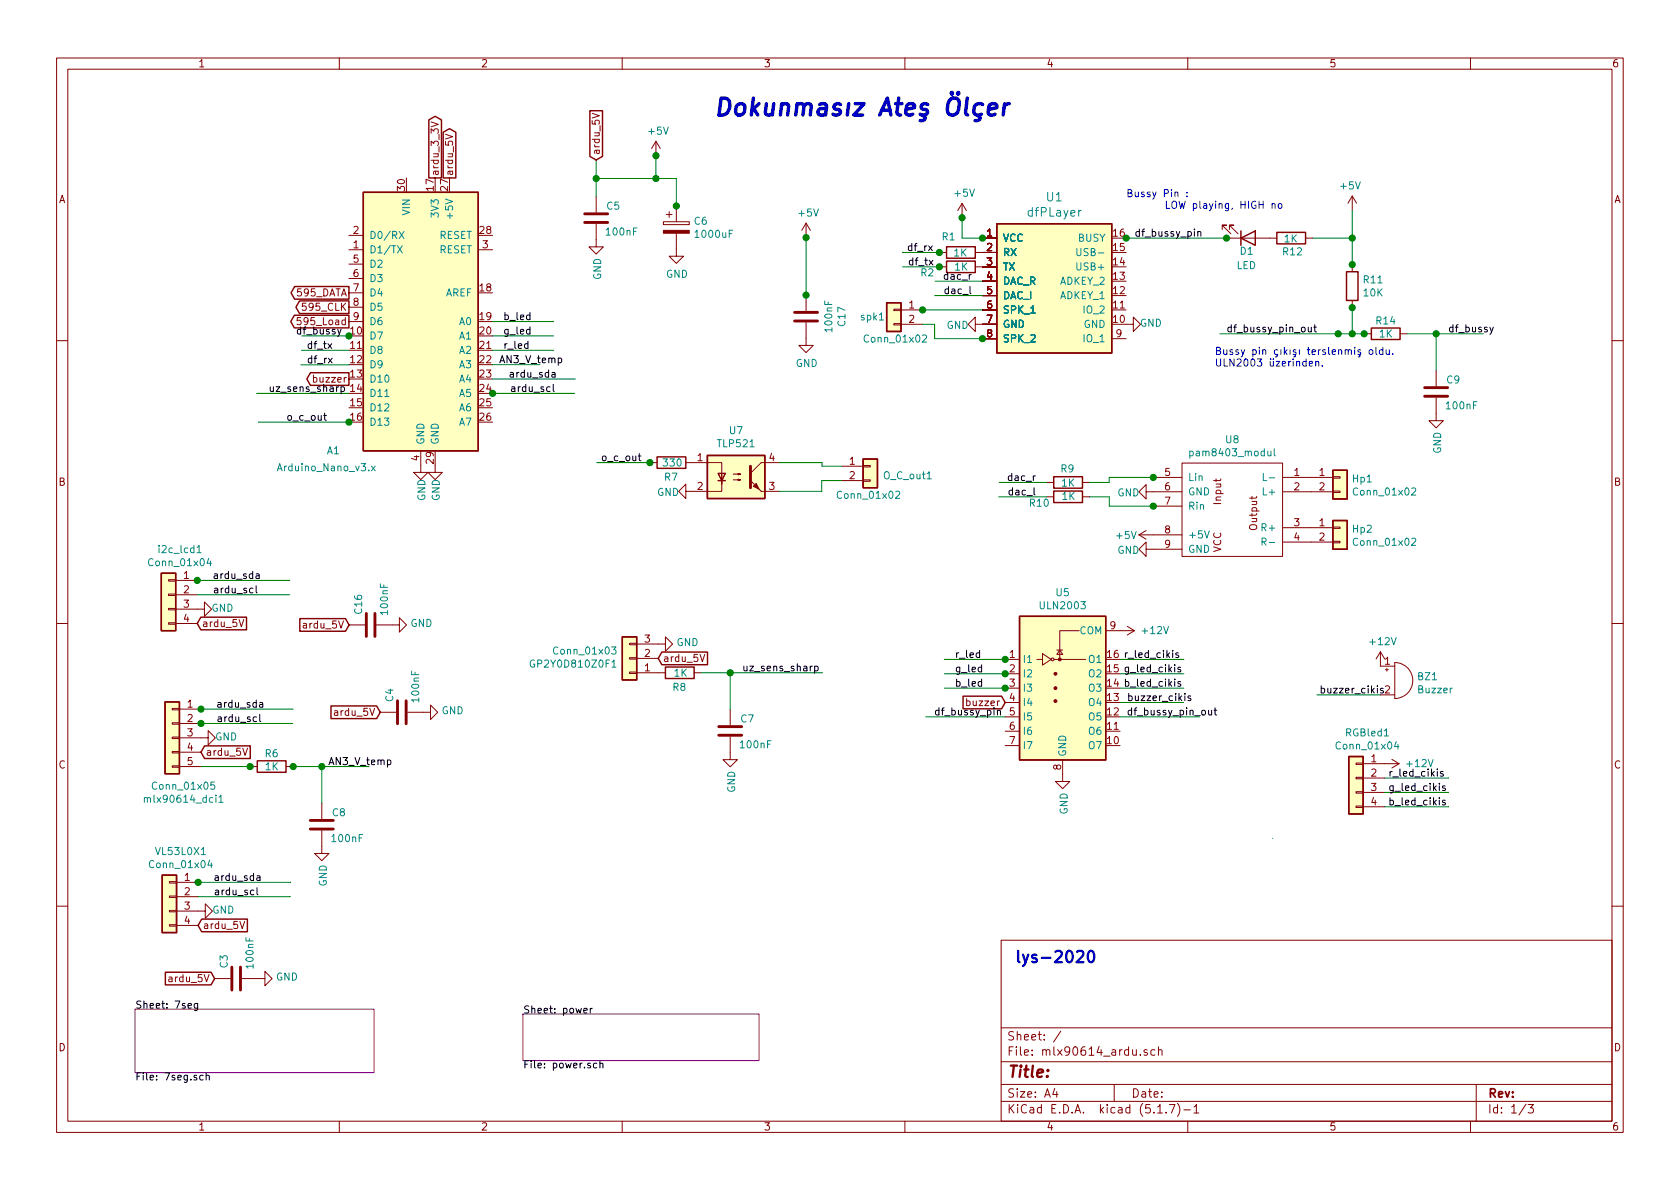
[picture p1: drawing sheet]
<svg xmlns="http://www.w3.org/2000/svg" width="297mm" height="210mm" viewBox="0 0 297 210" stroke-linecap="round" stroke-linejoin="round" font-family="sans-serif">
<g fill="none" stroke="#840000" stroke-width=".18">
<path d="M10 10.3h277v189.9h-277zM12 12.2h273v186.1h-273zM60 10.3v1.9M110 10.3v1.9M160 10.3v1.9M210 10.3v1.9M260 10.3v1.9M76.2 21.6l1.3 .4-1.3 .4M78.8 23.7l1.2 .5-1.2 .4M104.7 20l1.3 .5-1.3 .4M105.4 39.6v4.1h1.3l-1.3 1.2-1.3-1.2h1.3M105.4 34.8v2.8"/>
<path d="M116 25l-.8 1.3M116 25v2.5M116 25l.7 1.3M117.3 39.2h4.6v.5h-4.6zM117.8 37.9h1M118.3 37.4v1M119.6 36.4v2.8M142.5 39.5v2.5M142.5 39.5l-.7 1.2M142.5 39.5l.8 1.2M170.1 36l-.8 1.2M170.1 36v2.5"/>
<path d="M170.1 36l.8 1.2M239.1 34.7v2.5M239.1 34.7l.8 1.2M239.1 34.7l-.8 1.2M53.2 56.2h-.6l-.1 .6 .2-.2 .4 .1 .1 .6-.2 .1-.5-.1M61.7 44.2h2.5M61.7 41.6h2.5M61.7 46.7h2.5M61.7 49.2h2.5M61.7 51.8h2.5M61.7 54.3h2.5M61.7 56.9h2.5"/>
<path d="M84.6 44.2h2.5M119.6 41.2v4.1h1.3l-1.3 1.3-1.3-1.3h1.3M142.5 57v4.1h1.3l-1.3 1.3-1.3-1.3h1.3M142.5 52.2v2.8M158 57.2h1.3v.3h-1.3zM158 54.7h1.3v.2h-1.3zM159.3 54.8h3.8M159.3 57.3h3.8M166.1 44.6h1.3M166.1 47.2h1.3M172.4 57.3v-1.2l-1.2 1.2 1.2 1.3v-1.3h3.9M172.4 44.6h3.9"/>
<path d="M172.4 47.2h3.9M173.7 42.1h2.6M173.7 49.7h2.6M173.7 52.3h2.6M173.7 54.8h2.6M173.7 59.9h2.6M196.6 59.9h2.5M199.1 57.3h1.3v-1.2l1.3 1.2-1.3 1.3v-1.3M216.1 40.6v-.8h.8h-.8l1.5 1.5M216.9 42.1h8.9M217.4 40.6v-.8h.7h-.7l1.5 1.5M230.8 42.1h1.3"/>
<path d="M239.1 46.8v1.3M239.1 53.1v1.3M241.2 59h1.3M247.5 59h1.3M10 60.2h2M74.4 79.7v3.8h1.3l-1.3 1.3-1.3-1.3h1.3M253.9 70.3v4.1h1.3l-1.3 1.3-1.2-1.3h1.2M253.9 65.5v2.8M285 60.2h2M76.9 82.3v1.2h1.3l-1.3 1.3-1.2-1.3h1.2M114.9 81.8h1.3M121.3 81.8h6.3v3.8v-1.9"/>
<path d="M127.6 85v1.9h-6.3v1.3l-1.3-1.3 1.3-1.3v1.3M129.6 84.9h1.3l-.4 .1v-.3l.4 .2M129.6 83.8h1.3l-.4 .2v-.3l.4 .1M134.6 86.9h3.2M137.8 81.8h-3.2l-1.9 1.9M148.8 82.4h3.8M148.8 85h3.8M152.6 84.9h1.3v.2h-1.3zM152.6 82.3h1.3v.3h-1.3zM185 87.9h1.3M185 85.3h1.3M191.4 87.9h1.3"/>
<path d="M191.4 85.3h1.3M201.4 94.6h7.6M201.4 94.6l1.2 .7M202.6 97.1v-1.2l-1.2 1.2 1.2 1.3v-1.3h6.4M202.6 87v-1.3l-1.2 1.3 1.2 1.2v-1.2h6.4M202.6 93.8l-1.2 .8M203.9 84.4h5.1M203.9 89.5h5.1M209 81.9h17.8v16.5h-17.8zM209 93.3h.1M221.4 87.8v.5M222.2 87.8l-.2 .3h-1.1"/>
<path d="M226.8 93.3h8.9M226.8 95.9h8.9M226.8 84.4h8.9M226.8 87h8.9M235.7 95.7h1.2v.3h-1.2zM235.7 93.2h1.2v.2h-1.2zM235.7 86.8h1.2v.3h-1.2zM235.7 84.3h1.2v.3h-1.2zM10 110.3h2M29.8 110.1h1.3v.3h-1.3zM29.8 107.6h1.3v.2h-1.3zM29.8 102.5h1.3v.3h-1.3z"/>
<path d="M29.8 105h1.3v.3h-1.3zM31.1 107.7h5v1.3l1.3-1.3-1.3-1.3v1.3M31.1 110.3h3.8M31.1 102.6h3.8M31.1 105.2h3.8M42.3 109.5l.4 1.3 .4-1.3M61.7 110.5h2.8M66.5 110.5h4.1v-1.3l1.3 1.3-1.3 1.3v-1.3M111.3 113.8h1.3v.2h-1.3zM111.3 118.8h1.3v.3h-1.3zM111.3 116.3h1.3v.3h-1.3zM112.6 113.9h5.1v-1.3l1.2 1.3-1.2 1.3v-1.3"/>
<path d="M112.6 119h5.1M112.6 116.4h3.8M122.7 119h1.3M123.8 115.7l.4 1.3 .4-1.3M177.7 116.6h2.6M177.7 119.1h2.6M183.3 116.6h1M184.3 115.6l1.6 1-1.6 1zM186.4 116.6h5.5M186.9 115h1M187.4 115l.5 .7h-1zM190.8 111.5h-3.4v5.1"/>
<path d="M195.5 111.5h5.1M199.3 110.8l1.3 .7M200.6 111.5l-1.3 .8M244.1 115.3v2.5h2.5M244.1 115.3l-.8 1.2M244.1 115.3l.7 1.2M245 118.4h.5M245.2 118.2v.5M246.6 117.2a3.2 3.2 0 0 1 3.2 3.1 3.2 3.2 0 0 1-3.2 3.2zM285 110.3h2M30.5 135.4h1.2v.3h-1.2zM30.5 132.9h1.2v.2h-1.2z"/>
<path d="M30.5 127.8h1.2v.3h-1.2zM30.5 125.3h1.2v.2h-1.2zM30.5 130.3h1.2v.3h-1.2zM31.7 130.5h5.1v1.2l1.3-1.2-1.3-1.3v1.3M31.7 135.6h3.8M31.7 125.4h3.8M31.7 127.9h3.8M31.7 133h3.8M42.9 132.3l.4 1.3 .5-1.3M44.2 135.6h1.3M50.6 135.6h1.2M67.2 126h2.8"/>
<path d="M72.1 126h4v-1.3l1.3 1.3-1.3 1.2v-1.2M129.1 130.3v4h1.3l-1.3 1.3-1.3-1.3h1.3M129.1 125.4v2.8M177.7 121.7h2.6M177.7 124.2h2.6M177.7 126.8h2.6M177.7 129.3h2.6M177.7 131.8h2.6M187.9 134.4v3.8h1.3l-1.3 1.3-1.3-1.3h1.3M239.8 140h1.2v.3h-1.2zM239.8 134.9h1.2v.3h-1.2zM239.8 137.5h1.2v.2h-1.2z"/>
<path d="M241 135h6.4M241 137.6h3.8M244.1 122.9h2.5M246.1 134.3l1.3 .7M247.4 135l-1.3 .8M29.9 155.9h1.3v.3h-1.3zM29.9 158.4h1.3v.3h-1.3zM31.2 156h3.8M31.2 158.6h3.8M56.9 146.9v4h1.3l-1.3 1.3-1.3-1.3h1.3M56.9 142v2.8M239.8 142.5h1.2v.3h-1.2z"/>
<path d="M241 140.1h3.8M241 142.7h3.8M10 160.2h2M29.9 163.5h1.3v.3h-1.3zM29.9 161h1.3v.2h-1.3zM31.2 161.1h5.1v1.3l1.3-1.3-1.3-1.3v1.3M31.2 163.6h3.8M37.9 173h2.8M42.4 162.9l.4 1.3 .5-1.3M42.8 173h4v-1.2l1.3 1.2-1.3 1.3v-1.3M177 166.3h108v32h-108zM285 160.2h2"/>
<path d="M60 198.3v1.9M110 198.3v1.9M160 198.3v1.9M177 194.8h108M177 191.8h108M177 187.8h108M177 181.8h108M186.5 192.5l-.4 1h1M186.8 193v1M187.6 182.3l-1.3 2M197 191.8v3M201.6 186.5v.1"/>
<path d="M202.8 185.7l-.3-.1-.2 .2v.2l.5 .2v.3h-.5M204.2 185.7l-.4-.1-.3 .3 .1 .6h.6M204.7 196.8h.8M204.8 185.7l.3-.1 .3 .1 .1 .9M204.8 185.1v1.5M206.2 196.7v.1M206.8 195.3h.9l-.6 1.5M208.2 195.1a1.71 1.71 0 0 1 0 2.3M209.3 196.3h1.2M210 198.3v1.9M211.1 195.8l.4-.5v1.5M211.1 196.8h.9"/>
<path d="M260 198.3v1.9M261 191.8v6.5M269.8 195.2l-1.2 2M270.2 195.3h.9l-.5 .6 .4 .1v.7l-.2 .1-.6-.1"/>
<circle cx="186.1" cy="116.6" r=".25"/>
</g>
<path d="M23.9 178.5h42.2v11.2h-42.2zM92.5 179.3h41.7v8.2h-41.7z" fill="none" stroke="#840084" stroke-width=".18"/>
<g fill="none" stroke="#000" stroke-width=".18">
<path d="M164.2 43.5l.6 .8M164.3 46l.6 .9M164.8 43.5l-.6 .8M164.9 46l-.6 .9M171.5 50.7v1.1l.2 .1M171.7 48.6l-.3 .2M211.8 41.1l.2-.2 .3 .1v.8M211.8 40.9v.9M231.3 57.9l.1 .7 .3 .1 .2-.1M231.9 57.9v.8M232.3 57.9h.5M232.5 57.4v1.1l.3 .2"/>
<path d="M263.4 57.9l.3 .8M264 57.9l-.4 1.1-.2 .1M57.2 73.5h.5M57.4 73v1.1l.3 .2M60.3 68.4h.4l.2 .2-.1 .6h-.5M60.3 68.4v1.3M97.6 65.9h.5v.8M97.8 68v1.1l.2 .1M98.1 66.2h-.4l-.1 .2v.2h.5M98.7 63.4l.4-.1 .2 .2-.1 .6h-.5M112.9 80.6h.4M113 80.2v1.1l.3 .2"/>
<path d="M182.8 86.3v1l.2 .2M183.1 84.1l-.4 .3M45.3 103.6v1.1l.2 .1M45.3 101.5h.5v.8M45.8 101.8h-.4l-.2 .2 .1 .3h.5M144 117.9l.4-.1 .3 .2-.2 .6h-.5M144 117.8v1.3M208.4 115.5l-.3-.1-.2 .2v.2l.5 .1v.3h-.5M208.7 118h-.3l-.1 .2v.1l.4 .2v.3h-.4M45.9 126.3v1.1l.2 .2M45.9 124.3h.5l.1 .8M46.5 124.5l-.4 .1-.2 .2v.2h.6"/>
<path d="M68.5 134.4h.4l.2 .2-.1 .6h-.5M176.4 125.7l.1-.1h.3l.1 .8M176.4 125.6v.8M208.7 120.6l-.3-.1-.1 .2v.2l.4 .1v.3h-.4M209.5 122.6v.2M209.5 123.1v.8M210.5 123.1h-.3l-.2 .1 .1 .2 .4 .1v.3h-.5M213.7 125.6v.8h.3l.2-.1M214.2 125.6v.8M214.7 125.6h.4M214.8 125.2v1.1l.3 .1M243.5 121.3v.1"/>
<path d="M243.5 121.7v.8M244.6 121.8l-.4-.1-.1 .2v.2l.5 .1v.3h-.5M255.1 136.5l-.2-.1-.2 .2v.2l.4 .1v.3h-.4M255.5 139h-.3l-.2 .1 .1 .2 .4 .1v.3h-.5M45.4 154.9h.5l.1 .8M45.4 157v1.1l.2 .1M46 155.2h-.4l-.2 .2v.2h.6M255.5 141.5h-.3l-.2 .2 .1 .2 .4 .1v.3h-.5M33.2 177.8l.7-.1-.1-.2-.4-.1-.2 .2 .1 .6h.5M35 177.4v1.1l-.3 .2-.3-.1M35 177.5l-.4-.1-.3 .3 .2 .5h.5M103.2 178.7l.6-.1v-.2l-.4-.1-.2 .2 .1 .6h.5"/>
<path d="M104.4 178.3v.8M104.7 178.3l-.3 .2M35.9 190.2l-.3-.1-.3 .3 .1 .5h.5M36.4 190.3l.3-.2 .2 .1 .1 .8M36.4 189.7v1.3M105.5 188.1l-.3-.1-.3 .2 .1 .6h.5M106.1 188.1l.1-.1 .4 .1v.7M106.1 187.6v1.2"/>
</g>
<g fill="none" stroke="#840000" stroke-width=".25">
<path d="M104.3 19.6h2.2v8.1l-1.1 .6-1.1-.6zM64.2 34h20.4v45.7h-20.4zM75.8 21.2l1.1-.6 1.2 .6v10.3h-2.3zM78.4 23.4l1.1-.6 1.1 .6v8.1h-2.2zM176.3 39.6h20.3v22.8h-20.3zM52 55.7h9.7v2.3h-9.7l-.6-1.1zM52.1 50.7h9.6v2.2h-9.6l-.6-1.1zM53 53.2h8.7v2.2h-8.7l-.7-1.1zM156.8 53.5h2.5v5.1h-2.5zM167.4 43.6h5v2.1h-5zM167.4 46.2h5v2h-5zM219.4 42.1l2.5-1.3v2.6z"/>
<path d="M219.4 40.8v2.6M225.8 41.1h5v2h-5zM238.1 48.1h2v5h-2zM242.5 58h5v2h-5zM54.9 65.9h6.8v2.2h-6.8l-.6-1.1zM116.2 80.8h5.1v2h-5.1zM125.1 80.5h10.1v7.7h-10.1zM127 83.7h1.2l-.6 1.3zM127 85h1.2M152.6 81.2h2.5v5.1h-2.5zM186.3 86.8h5.1v2.1h-5.1zM186.3 84.3h5.1v2h-5.1z"/>
<path d="M235.7 92h2.5v5.1h-2.5zM235.7 83.2h2.5v5h-2.5zM28.5 101.4h2.6v10.1h-2.6zM35.5 109.1h8.1v2.3h-8.1l-.6-1.1zM53 109.4h8.1l.6 1.1-.6 1.1h-8.1zM110 112.6h2.6v7.6h-2.6zM117 115.3h8.1v2.2h-8.1l-.6-1.1zM117.7 118h5v2h-5zM180.3 109h15.2v25.4h-15.2zM29.2 124.1h2.5v12.7h-2.5zM36.2 131.9h8v2.2h-8l-.7-1.1zM45.5 134.5h5.1v2.1h-5.1z"/>
<path d="M58.5 124.8h8.1l.6 1.2-.6 1.1h-8.1zM170.3 123.1h6.8l.6 1.1-.6 1.1h-6.8zM238.5 133.8h2.5v10.1h-2.5zM28.7 154.8h2.5v10.1h-2.5zM29.2 171.9h8.1l.6 1.1-.6 1.2h-8.1zM35.7 162.5h8v2.3h-8l-.7-1.2z"/>
</g>
<g fill="none" stroke="#840000" stroke-width=".51">
<path d="M103.4 37.8h4M103.4 39.3h4M140.5 55.2h4.1M140.5 56.8h4.1M251.9 68.5h4.1M251.9 70.1h4.1M132.7 82.4v3.9M64.8 108.5v4M66.3 108.5v4M70.3 123.9v4.1M71.8 123.9v4.1M127.1 128.5h4"/>
<path d="M127.1 130h4M54.9 145.1h4M54.9 146.6h4M41 171v4.1M42.5 171v4.1"/>
</g>
<g fill="#840000" stroke="#840000" stroke-width=".18">
<path d="M117.3 40.7h4.6v.5h-4.6z"/>
<path d="M132.7 85l1.9 1.9z"/>
<path d="M133.7 85.5l.5 1-1-.5z"/>
<circle cx="186.6" cy="124" r=".25"/>
<circle cx="186.6" cy="121.7" r=".25"/>
<circle cx="186.6" cy="119.1" r=".25"/>
<circle cx="187.4" cy="116.6" r=".25"/>
</g>
<g fill="#ffffc2" stroke="#ffffc2" stroke-width=".18">
<path d="M125.1 80.5h10.1v7.7h-10.1z"/>
<path d="M152.6 81.2h2.5v5.1h-2.5z"/>
<path d="M176.3 39.6h20.3v22.8h-20.3z"/>
<path d="M64.2 34h20.4v45.7h-20.4z"/>
<path d="M180.3 109h15.2v25.4h-15.2z"/>
<path d="M28.7 154.8h2.5v10.1h-2.5z"/>
<path d="M28.5 101.4h2.6v10.1h-2.6z"/>
<path d="M29.2 124.1h2.5v12.7h-2.5z"/>
<path d="M238.5 133.8h2.5v10.1h-2.5z"/>
<path d="M235.7 92h2.5v5.1h-2.5z"/>
<path d="M235.7 83.2h2.5v5h-2.5z"/>
<path d="M110 112.6h2.6v7.6h-2.6z"/>
<path d="M156.8 53.5h2.5v5.1h-2.5z"/>
</g>
<g fill="none" stroke="#008484" stroke-width=".18">
<path d="M191.2 37.2l-.3 .1-.2 .2M70.3 43.5l.8 1.2M70.6 40.9l.8 1.3M71.1 43.5l-.8 1.2M71.4 40.9l-.8 1.3M163.1 59.4l.5-.2 .2 .4v.2l-.8 .7h.8M190.4 43.9v1.1l.2 .2h.3l.2-.2v-1.1M210.4 79.8h.3l.3 .2-.2 .6h-.4M210.4 79.8v1.2M224.2 79.8v.8h.3l.2-.1M224.7 79.8v.8M225.3 79.3v1.1l.2 .2"/>
<path d="M34.8 96.8l.4-.3v1.2M34.8 97.7h.8M36.9 98.7l-.3 .9h.8M37.2 99.2v.8M65.7 82.4l.6 .9M66.3 82.4l-.6 .9M158.4 87l.5-.1 .2 .3-.1 .2-.7 .7h.8M213 93.9l.4 1.2 .4-1.2M223.1 95.8l.7-.1v-.4l-.2-.2h-.5v1.3M223.4 83.7v1.3h.6M223.4 95.8l.5 .6M224.4 84.5h1"/>
<path d="M224.4 95.9h1M249.6 95.3l.5-.1 .2 .3v.2l-.8 .7h.8M249.6 86.4l.5-.1 .2 .3v.2l-.8 .7h.8M94.5 116.8a.59 .59 0 0 0-.8 .6 .59 .59 0 0 0 .8 .5v-.5h-.2M108.1 114.4h.8l-.4 .5 .4 .1-.1 .6-.5 .1-.2-.2M108.2 118h.7M37.9 138.3h-.6v.6l.1-.1 .5 .1v.5l-.2 .2-.4-.2M246.9 131.1l-.3 .9h.7M247.2 131.6v.9M25.5 141.2l.2-.2 .3 .1 .1 .8M25.5 141v.9M35.6 151.1h.7"/>
<path d="M37.1 152.1l-.3 .9h.7M37.4 152.6v.8M38.7 141l.4-.4v1.3M38.7 141.9h.7"/>
</g>
<g fill="none" stroke="#008400" stroke-width=".18">
<path d="M105.4 31.6h14.2v4.9M105.4 28.3v6.5M116 27.5v4.1M170.1 38.5v3.6h3.6M239.1 37.2v9.6M53.3 59.4h8.4M87.1 59.4h10.8M87.1 56.9h10.8M142.5 42v10.2M159.6 47.2h6.5M163.1 54.8h10.6M163.1 57.3h2.2v2.6h8.4"/>
<path d="M165.3 52.3h8.4M165.3 49.7h8.4M166.1 44.6l-6.5 .1M199.1 42.1h17.8M215.7 59h25.5M232.1 42.1h7M236.6 59h.1M239.1 54.4v4.6M248.8 59h13.5M253.9 59v6.5M45.4 69.6h16.3M45.7 74.6v.1"/>
<path d="M45.7 74.6h16M53.2 64.5h8.5M53.3 61.9h8.4M87.1 61.9h10.8M87.1 67h14.6M87.1 64.5h8.4M87.1 69.6h14.5M105.6 81.8h9.3M105.6 81.8h.1M137.8 81.8h7.5v.6h3.5M148.8 85h-3.5v1.9h-7.5M176.6 87.9h8.4"/>
<path d="M176.7 85.3h8.3M192.7 87.9h3.4v1.6h7.8M203.9 84.4h-7.8v.9h-3.4M34.9 105.2h16.2M51.1 105.2h.1M51.2 102.6h-16.4M124 119h21.4M129.1 119v6.4M167 116.6h10.7M167 119.1h10.7M198 116.6h11.3M198 119.1h11.3"/>
<path d="M35.5 125.4h16.3M35.5 127.9h16.3M35.5 135.6h8.8M44.3 135.6h.1M51.8 135.6h13.5M56.9 135.6v6.4M163.7 126.8h14M167 121.7h10.7M198 121.7h11.3M198 126.8h14.1M198 124.2h11.3M232.8 122.9h11.3"/>
<path d="M256.1 137.6h-11.3M35 158.6h16.3M51.3 158.5v.1M51.4 156h-16.4M225 148.2v.1M244.8 140.1h11.3M256.1 140.1h.1M256.1 142.6l-11.3 .1"/>
</g>
<g fill="none" stroke="#0000c2" stroke-width=".18">
<path d="M209.9 34.7v.1M209.9 34v.1M222 35.7a.59 .59 0 0 0-.7 .5 .59 .59 0 0 0 .7 .6l.1-.5h-.3M222.6 35.6v1.2M222.6 36.2h.7M223.3 35.6v1.2M224.9 36.1l.2-.1 .3 .1 .1 .7M224.9 36v.8M226.1 36.1l.3-.1 .3 .2-.2 .6h-.3l-.1-.1zM231.5 64.3l.6-.1-.1-.2-.3-.1-.2 .2v.6h.5M232.6 64l.2-.1 .3 .1 .1 .7M232.6 63.9v.8"/>
<path d="M233.8 64.6v.1M236.7 62l.2-.2 .3 .1v.8M237.8 62l.2-.2 .3 .1 .1 .8M237.8 61.8v.9M238.4 62l.2-.2 .3 .1v.8M239.5 61.4v.1M239.5 61.8v.9M240.3 62.8h.1v.2l-.3 .1M240.6 61.9l-.3-.1-.2 .2v.2l.5 .1v.3h-.5M242.2 61.9l.3-.1 .2 .3-.1 .5-.3 .1-.2-.2zM243.3 61.4v1.1l.2 .2M244.5 61.9l-.4-.1-.2 .3 .1 .5h.5"/>
<path d="M244.5 61.4v1.3M245.1 61.8l.1 .8 .3 .1 .1-.1M245.6 61.8v.9M246.3 62.6v.1"/>
</g>
<path d="M190.4 168.3l.3-.2h.5l.3 .2 .1 .4-.1 .3-1.2 1.1h1.3M192.5 168.3a.47 .47 0 0 1 .5-.2 .47 .47 0 0 1 .4 .4 1.04 1.04 0 0 1-.6 1.6 1.23 1.23 0 0 1-.3-1.8z" fill="none" stroke="#0000c2" stroke-width=".41"/>
<path d="M171 17.3l-.3 2.6 .1 .3 .3 .1M173.7 18.5l-.2-.2a.99 .99 0 0 0-1.2 .6l-.1 .9 .1 .3 .3 .2h.6l.3-.1M174.8 19.3l1.5-.3-.1-.5-.3-.2h-.6l-.3 .2-.1 .3-.2 1.1 .1 .3 .3 .1h.5l.3-.1M177.6 18.3l-.2 2M178.5 18.3a.88 .88 0 0 0-1 .6M172.9 20.5l.3 .1 .1 .3-.2 .3-.7 .1" fill="none" stroke="#0000c2" stroke-width=".61"/>
<g fill="#008400" stroke="#008400" stroke-width=".25">
<circle cx="163.1" cy="54.8" r=".51"/>
<circle cx="203.9" cy="89.5" r=".51"/>
<circle cx="177.7" cy="119.1" r=".51"/>
<circle cx="177.7" cy="121.7" r=".51"/>
<circle cx="116" cy="31.6" r=".51"/>
<circle cx="166.1" cy="47.2" r=".51"/>
<circle cx="116" cy="27.5" r=".51"/>
<circle cx="61.7" cy="59.4" r=".51"/>
<circle cx="241.2" cy="59" r=".51"/>
<circle cx="166.1" cy="44.6" r=".51"/>
<circle cx="87.1" cy="69.6" r=".51"/>
<circle cx="199.1" cy="42.1" r=".51"/>
<circle cx="239.1" cy="42.1" r=".51"/>
<circle cx="253.9" cy="59" r=".51"/>
<circle cx="239.1" cy="46.8" r=".51"/>
<circle cx="216.9" cy="42.1" r=".51"/>
<circle cx="239.1" cy="54.4" r=".51"/>
<circle cx="236.6" cy="59" r=".51"/>
<circle cx="239.1" cy="59" r=".51"/>
<circle cx="35.5" cy="127.9" r=".51"/>
<circle cx="114.9" cy="81.8" r=".51"/>
<circle cx="129.1" cy="119" r=".51"/>
<circle cx="51.8" cy="135.6" r=".51"/>
<circle cx="44.2" cy="135.6" r=".51"/>
<circle cx="119.6" cy="36.4" r=".51"/>
<circle cx="105.4" cy="31.6" r=".51"/>
<circle cx="173.7" cy="42.1" r=".51"/>
<circle cx="56.9" cy="135.6" r=".51"/>
<circle cx="170.1" cy="38.5" r=".51"/>
<circle cx="61.7" cy="74.6" r=".51"/>
<circle cx="35.5" cy="125.4" r=".51"/>
<circle cx="34.9" cy="102.6" r=".51"/>
<circle cx="173.7" cy="59.9" r=".51"/>
<circle cx="203.9" cy="84.4" r=".51"/>
<circle cx="142.5" cy="52.2" r=".51"/>
<circle cx="35" cy="156" r=".51"/>
<circle cx="142.5" cy="42" r=".51"/>
<circle cx="177.7" cy="116.6" r=".51"/>
</g>
<text font-size="4.2" fill="#0000c2" x="126" y="20.5">Dokunmasz Ate Ölçer</text>
<text font-size="2.8" fill="#0000c2" x="179.3" y="170.3">lys-2020</text>
<text font-size="2.8" fill="#840000" x="178" y="190.5">Title:</text>
<g font-size="2.1" fill="#008484">
<text x="185.1" y="35.6">U1</text>
<text x="181.9" y="38.3">dfPLayer</text>
</g>
<g font-size="2.1" fill="#840000">
<text x="178" y="184">Sheet: /</text>
<text x="178" y="186.7">File: mlx90614_ardu.sch</text>
<text x="178" y="196.9">KiCad E.D.A. kicad (5.1.7)-1</text>
<text x="178" y="194.1">Size: A4</text>
<text x="200" y="194.1">Date:</text>
<text x="263" y="194.1">Rev:</text>
<text x="263" y="196.9">Id: 1/3</text>
</g>
<g font-size="1.8" fill="#840000">
<text x="35" y="11.9">1</text>
<text x="85" y="11.9">2</text>
<text x="135" y="11.9">3</text>
<text x="185" y="11.9">4</text>
<text x="235" y="11.9">5</text>
<text x="285" y="11.9">6</text>
<text x="106" y="27.5" transform="rotate(-90 106 27.5)">ardu_5V</text>
<text x="10.4" y="35.9">A</text>
<text x="71.6" y="33.7" transform="rotate(-90 71.6 33.7)">30</text>
<text x="76.7" y="33.7" transform="rotate(-90 76.7 33.7)">17</text>
<text x="77.6" y="31.2" transform="rotate(-90 77.6 31.2)">ardu_3_3V</text>
<text x="79.2" y="33.7" transform="rotate(-90 79.2 33.7)">27</text>
<text x="80.1" y="31.2" transform="rotate(-90 80.1 31.2)">ardu_5V</text>
<text x="285.4" y="35.9">A</text>
<text x="62.5" y="41.4">2</text>
<text x="84.9" y="41.4">28</text>
<text x="174.5" y="41.9">1</text>
<text x="62.5" y="43.9">1</text>
<text x="62.5" y="46.5">5</text>
<text x="85.3" y="43.9">3</text>
<text x="174.5" y="44.4">2</text>
<text x="174.5" y="46.9">3</text>
<text x="196.9" y="46.9">14</text>
<text x="196.9" y="44.4">15</text>
<text x="52.6" y="52.4">595_DATA</text>
<text x="62.5" y="49">6</text>
<text x="62.5" y="51.5">7</text>
<text x="84.9" y="51.5">18</text>
<text x="174.5" y="49.5">4</text>
<text x="174.5" y="52">5</text>
<text x="196.9" y="52">12</text>
<text x="196.9" y="49.5">13</text>
<text x="53.9" y="55">595_CLK</text>
<text x="62.5" y="54.1">8</text>
<text x="62.5" y="56.6">9</text>
<text x="84.9" y="56.6">19</text>
<text x="84.9" y="59.2">20</text>
<text x="160.7" y="54.6">1</text>
<text x="160.7" y="57.1">2</text>
<text x="174.5" y="54.6">6</text>
<text x="174.5" y="57.1">7</text>
<text x="174.5" y="59.6">8</text>
<text x="196.9" y="57.1">10</text>
<text x="196.9" y="54.6">11</text>
<text x="197.4" y="59.6">9</text>
<text x="62" y="61.7">11</text>
<text x="84.9" y="61.7">21</text>
<text x="84.9" y="64.2">22</text>
<text x="55.8" y="67.7">buzzer</text>
<text x="62" y="66.8">13</text>
<text x="62" y="69.3">14</text>
<text x="62" y="71.9">15</text>
<text x="84.9" y="66.8">23</text>
<text x="84.9" y="71.9">25</text>
<text x="84.9" y="74.4">26</text>
<text x="74.1" y="81.5" transform="rotate(-90 74.1 81.5)">4</text>
<text x="76.7" y="82" transform="rotate(-90 76.7 82)">29</text>
<text x="123.3" y="81.6">1</text>
<text x="136" y="81.6">4</text>
<text x="150.2" y="82.2">1</text>
<text x="10.4" y="85.9">B</text>
<text x="123.3" y="86.6">2</text>
<text x="136" y="86.6">3</text>
<text x="150.2" y="84.7">2</text>
<text x="206" y="84.2">5</text>
<text x="206" y="86.7">6</text>
<text x="206" y="89.2">7</text>
<text x="215.9" y="89.1" transform="rotate(-90 215.9 89.1)">Input</text>
<text x="228.8" y="84.2">1</text>
<text x="228.8" y="86.7">2</text>
<text x="233.3" y="84.2">1</text>
<text x="233.3" y="86.7">2</text>
<text x="285.4" y="85.9">B</text>
<text x="206" y="94.3">8</text>
<text x="222.3" y="93.7" transform="rotate(-90 222.3 93.7)">Output</text>
<text x="228.8" y="93.1">3</text>
<text x="228.8" y="95.6">4</text>
<text x="233.3" y="93.1">1</text>
<text x="233.3" y="95.6">2</text>
<text x="206" y="96.9">9</text>
<text x="215.9" y="97.7" transform="rotate(-90 215.9 97.7)">VCC</text>
<text x="32.5" y="102.4">1</text>
<text x="32.5" y="104.9">2</text>
<text x="32.5" y="107.5">3</text>
<text x="32.5" y="110">4</text>
<text x="35.7" y="110.9">ardu_5V</text>
<text x="53.9" y="111.1">ardu_5V</text>
<text x="114" y="113.6">3</text>
<text x="196.3" y="111.3">9</text>
<text x="114" y="118.7">1</text>
<text x="114" y="116.2">2</text>
<text x="117.2" y="117.1">ardu_5V</text>
<text x="178.5" y="116.4">1</text>
<text x="178.5" y="118.9">2</text>
<text x="244.9" y="117.5">1</text>
<text x="33.1" y="125.1">1</text>
<text x="178.5" y="121.4">3</text>
<text x="178.5" y="124">4</text>
<text x="195.8" y="124">13</text>
<text x="244.9" y="122.6">2</text>
<text x="33.1" y="127.7">2</text>
<text x="33.1" y="130.2">3</text>
<text x="59.5" y="126.6">ardu_5V</text>
<text x="178.5" y="126.5">5</text>
<text x="178.5" y="129.1">6</text>
<text x="178.5" y="131.6">7</text>
<text x="195.8" y="131.6">10</text>
<text x="195.8" y="129.1">11</text>
<text x="195.8" y="126.5">12</text>
<text x="10.4" y="135.9">C</text>
<text x="33.1" y="132.8">4</text>
<text x="33.1" y="135.3">5</text>
<text x="36.3" y="133.6">ardu_5V</text>
<text x="187.6" y="136.1" transform="rotate(-90 187.6 136.1)">8</text>
<text x="242.4" y="134.8">1</text>
<text x="242.4" y="137.3">2</text>
<text x="285.4" y="135.9">C</text>
<text x="242.4" y="139.9">3</text>
<text x="242.4" y="142.4">4</text>
<text x="32.6" y="155.8">1</text>
<text x="32.6" y="158.3">2</text>
<text x="32.6" y="160.9">3</text>
<text x="32.6" y="163.4">4</text>
<text x="35.8" y="164.3">ardu_5V</text>
<text x="30.2" y="173.7">ardu_5V</text>
<text x="10.4" y="185.9">D</text>
<text x="285.4" y="185.9">D</text>
<text x="35" y="199.9">1</text>
<text x="85" y="199.9">2</text>
<text x="135" y="199.9">3</text>
<text x="185" y="199.9">4</text>
<text x="235" y="199.9">5</text>
<text x="285" y="199.9">6</text>
</g>
<g font-size="1.8" fill="#008484">
<text x="114.8" y="23.8">+5V</text>
<text x="168.9" y="34.8">+5V</text>
<text x="237.1" y="33.5">+5V</text>
<text x="72.5" y="38" transform="rotate(-90 72.5 38)">VIN</text>
<text x="77.6" y="38.2" transform="rotate(-90 77.6 38.2)">3V3</text>
<text x="80.1" y="38.2" transform="rotate(-90 80.1 38.2)">+5V</text>
<text x="107.3" y="37.1">C5</text>
<text x="107.3" y="41.7">100nF</text>
<text x="122.8" y="39.7">C6</text>
<text x="141.3" y="38.3">+5V</text>
<text x="65.3" y="44.8">D1/TX</text>
<text x="65.3" y="42.3">D0/RX</text>
<text x="65.3" y="47.3">D2</text>
<text x="77.6" y="42.3">RESET</text>
<text x="77.6" y="44.8">RESET</text>
<text x="123.1" y="42.1">1000uF</text>
<text x="166.6" y="42.5">R1</text>
<text x="168.7" y="45.4">1K</text>
<text x="168.8" y="47.8">1K</text>
<text x="177.3" y="42.7">VCC</text>
<text x="177.3" y="45.3">RX</text>
<text x="177.3" y="47.8">TX</text>
<text x="190.7" y="42.7">BUSY</text>
<text x="190.8" y="47.8">USB+</text>
<text x="191.2" y="45.3">USB-</text>
<text x="218.6" y="47.6">LED</text>
<text x="219.3" y="45.1">D1</text>
<text x="226.9" y="45.2">R12</text>
<text x="227.1" y="42.9">1K</text>
<text x="65.3" y="49.9">D3</text>
<text x="65.3" y="52.4">D4</text>
<text x="78.7" y="52.4">AREF</text>
<text x="106.3" y="49.5" transform="rotate(-90 106.3 49.5)">GND</text>
<text x="117.8" y="49.1">GND</text>
<text x="177.3" y="50.4">DAC_R</text>
<text x="177.3" y="52.9">DAC_I</text>
<text x="187.4" y="52.9">ADKEY_1</text>
<text x="187.4" y="50.4">ADKEY_2</text>
<text x="241.1" y="50.1">R11</text>
<text x="241.1" y="52.4">10K</text>
<text x="65.3" y="55">D5</text>
<text x="65.3" y="57.5">D6</text>
<text x="81.3" y="57.5">A0</text>
<text x="147.2" y="58.5" transform="rotate(-90 147.2 58.5)">100nF</text>
<text x="149.5" y="57.6" transform="rotate(-90 149.5 57.6)">C17</text>
<text x="152.2" y="56.7">spk1</text>
<text x="167.4" y="58.2">GND</text>
<text x="177.3" y="55.4">SPK_1</text>
<text x="177.3" y="58">GND</text>
<text x="191.6" y="58">GND</text>
<text x="191.7" y="55.4">IO_2</text>
<text x="201.5" y="57.8">GND</text>
<text x="243.4" y="57.4">R14</text>
<text x="243.9" y="59.7">1K</text>
<text x="65.3" y="60">D7</text>
<text x="65.3" y="62.6">D8</text>
<text x="65.3" y="65.1">D9</text>
<text x="81.3" y="60">A1</text>
<text x="81.3" y="62.6">A2</text>
<text x="81.3" y="65.1">A3</text>
<text x="140.7" y="64.9">GND</text>
<text x="153.1" y="60.6">Conn_01x02</text>
<text x="177.3" y="60.5">SPK_2</text>
<text x="191.7" y="60.5">IO_1</text>
<text x="65.3" y="67.7">D10</text>
<text x="65.3" y="70.2">D11</text>
<text x="81.3" y="67.7">A4</text>
<text x="81.3" y="70.2">A5</text>
<text x="255.8" y="67.8">C9</text>
<text x="65.3" y="72.7">D12</text>
<text x="65.3" y="75.3">D13</text>
<text x="81.3" y="72.7">A6</text>
<text x="81.3" y="75.3">A7</text>
<text x="129" y="76.8">U7</text>
<text x="255.9" y="72.4">100nF</text>
<text x="49.4" y="83.3">Arduino_Nano_v3.x</text>
<text x="57.8" y="80.3">A1</text>
<text x="75" y="78.7" transform="rotate(-90 75 78.7)">GND</text>
<text x="77.6" y="78.7" transform="rotate(-90 77.6 78.7)">GND</text>
<text x="117.4" y="82.5">330</text>
<text x="127" y="79.1">TLP521</text>
<text x="187.6" y="83.5">R9</text>
<text x="210.9" y="80.7">pam8403_modul</text>
<text x="216.8" y="78.4">U8</text>
<text x="254.8" y="80.3" transform="rotate(-90 254.8 80.3)">GND</text>
<text x="75.2" y="88.6" transform="rotate(-90 75.2 88.6)">GND</text>
<text x="77.7" y="88.6" transform="rotate(-90 77.7 88.6)">GND</text>
<text x="116.2" y="87.7">GND</text>
<text x="117.5" y="85">R7</text>
<text x="148.4" y="88.2">Conn_01x02</text>
<text x="156.4" y="84.8">O_C_out1</text>
<text x="182.1" y="89.6">R10</text>
<text x="187.7" y="86">1K</text>
<text x="187.8" y="88.4">1K</text>
<text x="197.6" y="87.8">GND</text>
<text x="210" y="85.1">Lin</text>
<text x="210" y="87.6">GND</text>
<text x="223.6" y="87.6">L+</text>
<text x="239.2" y="85.3">Hp1</text>
<text x="239.6" y="87.6">Conn_01x02</text>
<text x="197.5" y="95.3">+5V</text>
<text x="210" y="90.1">Rin</text>
<text x="210" y="95.2">+5V</text>
<text x="223.4" y="93.9">R+</text>
<text x="239.2" y="94.2">Hp2</text>
<text x="26.6" y="100.1">Conn_01x04</text>
<text x="28.3" y="97.8">i2c_lcd1</text>
<text x="197.6" y="97.9">GND</text>
<text x="210" y="97.8">GND</text>
<text x="239.6" y="96.5">Conn_01x02</text>
<text x="184.1" y="107.7">ULN2003</text>
<text x="186.8" y="105.4">U5</text>
<text x="37.4" y="108.2">GND</text>
<text x="64" y="108.5" transform="rotate(-90 64 108.5)">C16</text>
<text x="68.6" y="108.6" transform="rotate(-90 68.6 108.6)">100nF</text>
<text x="72.6" y="110.9">GND</text>
<text x="190.9" y="112.2">COM</text>
<text x="202.1" y="112.1">+12V</text>
<text x="94.3" y="118.1">GP2Y0D810Z0F1</text>
<text x="98.2" y="115.7">Conn_01x03</text>
<text x="119.2" y="119.7">1K</text>
<text x="119.6" y="114.2">GND</text>
<text x="180.8" y="117.2">I1</text>
<text x="180.8" y="119.8">I2</text>
<text x="192.6" y="119.8">O2</text>
<text x="192.6" y="117.2">O1</text>
<text x="242.4" y="114.1">+12V</text>
<text x="69.5" y="124" transform="rotate(-90 69.5 124)">C4</text>
<text x="74.1" y="124" transform="rotate(-90 74.1 124)">100nF</text>
<text x="119" y="122.2">R8</text>
<text x="180.8" y="122.3">I3</text>
<text x="180.8" y="124.9">I4</text>
<text x="192.6" y="124.9">O4</text>
<text x="192.6" y="122.3">O3</text>
<text x="250.7" y="120.3">BZ1</text>
<text x="250.9" y="122.6">Buzzer</text>
<text x="38" y="130.9">GND</text>
<text x="78.1" y="126.3">GND</text>
<text x="131" y="127.8">C7</text>
<text x="180.8" y="127.4">I5</text>
<text x="180.8" y="129.9">I6</text>
<text x="192.6" y="129.9">O6</text>
<text x="192.6" y="127.4">O5</text>
<text x="238" y="130.2">RGBled1</text>
<text x="46.9" y="133.9">R6</text>
<text x="46.9" y="136.2">1K</text>
<text x="131" y="132.3">100nF</text>
<text x="180.8" y="132.5">I7</text>
<text x="188.5" y="133.9" transform="rotate(-90 188.5 133.9)">GND</text>
<text x="192.6" y="132.5">O7</text>
<text x="236.6" y="132.5">Conn_01x04</text>
<text x="26.2" y="142">mlx90614_dci1</text>
<text x="27.3" y="139.6">Conn_01x05</text>
<text x="130" y="140.2" transform="rotate(-90 130 140.2)">GND</text>
<text x="58.8" y="144.3">C8</text>
<text x="58.8" y="148.9">100nF</text>
<text x="188.8" y="144.1" transform="rotate(-90 188.8 144.1)">GND</text>
<text x="26.7" y="153.5">Conn_01x04</text>
<text x="27.8" y="151.2">VL53L0X1</text>
<text x="37.5" y="161.6">GND</text>
<text x="57.8" y="156.8" transform="rotate(-90 57.8 156.8)">GND</text>
<text x="40.3" y="171.1" transform="rotate(-90 40.3 171.1)">C3</text>
<text x="44.8" y="171.1" transform="rotate(-90 44.8 171.1)">100nF</text>
<text x="48.8" y="173.4">GND</text>
</g>
<g font-size="1.8" fill="#0000c2">
<text x="199.1" y="34.9">Bussy Pin :</text>
<text x="202.5" y="36.9">LOW playing, HIGH no</text>
<text x="214.7" y="62.8">Bussy pin çk terslenmi oldu.</text>
<text x="214.7" y="64.8">ULN2003 üzerinden.</text>
</g>
<g font-size="1.8" fill="#008400">
<text x="196.9" y="41.9">16</text>
<text x="62" y="59.2">10</text>
<text x="62" y="64.2">12</text>
<text x="84.9" y="69.3">24</text>
<text x="62" y="74.4">16</text>
</g>
<g font-size="1.8">
<text x="200.5" y="41.9">df_bussy_pin</text>
<text x="160.3" y="44.4">df_rx</text>
<text x="160.5" y="46.9">df_tx</text>
<text x="162.8" y="48.9">R2</text>
<text x="166.6" y="49.5">dac_r</text>
<text x="166.8" y="52">dac_l</text>
<text x="52.8" y="59.2">df_bussy</text>
<text x="53.3" y="57.5">595_Load</text>
<text x="88.9" y="56.6">b_led</text>
<text x="88.9" y="59.2">g_led</text>
<text x="216.8" y="58.8">df_bussy_pin_out</text>
<text x="256" y="58.8">df_bussy</text>
<text x="54.7" y="64.3">df_rx</text>
<text x="54.7" y="61.7">df_tx</text>
<text x="88.2" y="64.2">AN3_V_temp</text>
<text x="88.9" y="61.7">r_led</text>
<text x="47.4" y="69.3">uz_sens_sharp</text>
<text x="89.9" y="66.8">ardu_sda</text>
<text x="90.1" y="69.3">ardu_scl</text>
<text x="50.6" y="74.4">o_c_out</text>
<text x="106.2" y="81.6">o_c_out</text>
<text x="178" y="85.1">dac_r</text>
<text x="178.1" y="87.6">dac_l</text>
<text x="37.5" y="102.4">ardu_sda</text>
<text x="37.6" y="104.9">ardu_scl</text>
<text x="131.2" y="118.7">uz_sens_sharp</text>
<text x="168.8" y="118.9">g_led</text>
<text x="168.8" y="116.4">r_led</text>
<text x="195.8" y="118.9">15 g_led_cikis</text>
<text x="195.8" y="116.4">16 r_led_cikis</text>
<text x="38.2" y="125.1">ardu_sda</text>
<text x="168.8" y="121.4">b_led</text>
<text x="171.3" y="124.9">buzzer</text>
<text x="195.8" y="121.4">14 b_led_cikis</text>
<text x="199.2" y="124">buzzer_cikis</text>
<text x="233.2" y="122.6">buzzer_cikis</text>
<text x="38.2" y="127.7">ardu_scl</text>
<text x="165.1" y="126.5">df_bussy_pin</text>
<text x="199.2" y="126.5">df_bussy_pin_out</text>
<text x="58" y="135.3">AN3_V_temp</text>
<text x="245.4" y="137.3">r_led_cikis</text>
<text x="248.9" y="135.7">+12V</text>
<text x="245.4" y="139.9">g_led_cikis</text>
<text x="245.4" y="142.4">b_led_cikis</text>
<text x="37.7" y="155.8">ardu_sda</text>
<text x="37.7" y="158.3">ardu_scl</text>
<text x="23.9" y="178.4">Sheet: 7seg</text>
<text x="92.5" y="179.2">Sheet: power</text>
<text x="23.9" y="191.1">File: 7seg.sch</text>
<text x="92.5" y="188.9">File: power.sch</text>
</g>
</svg>
